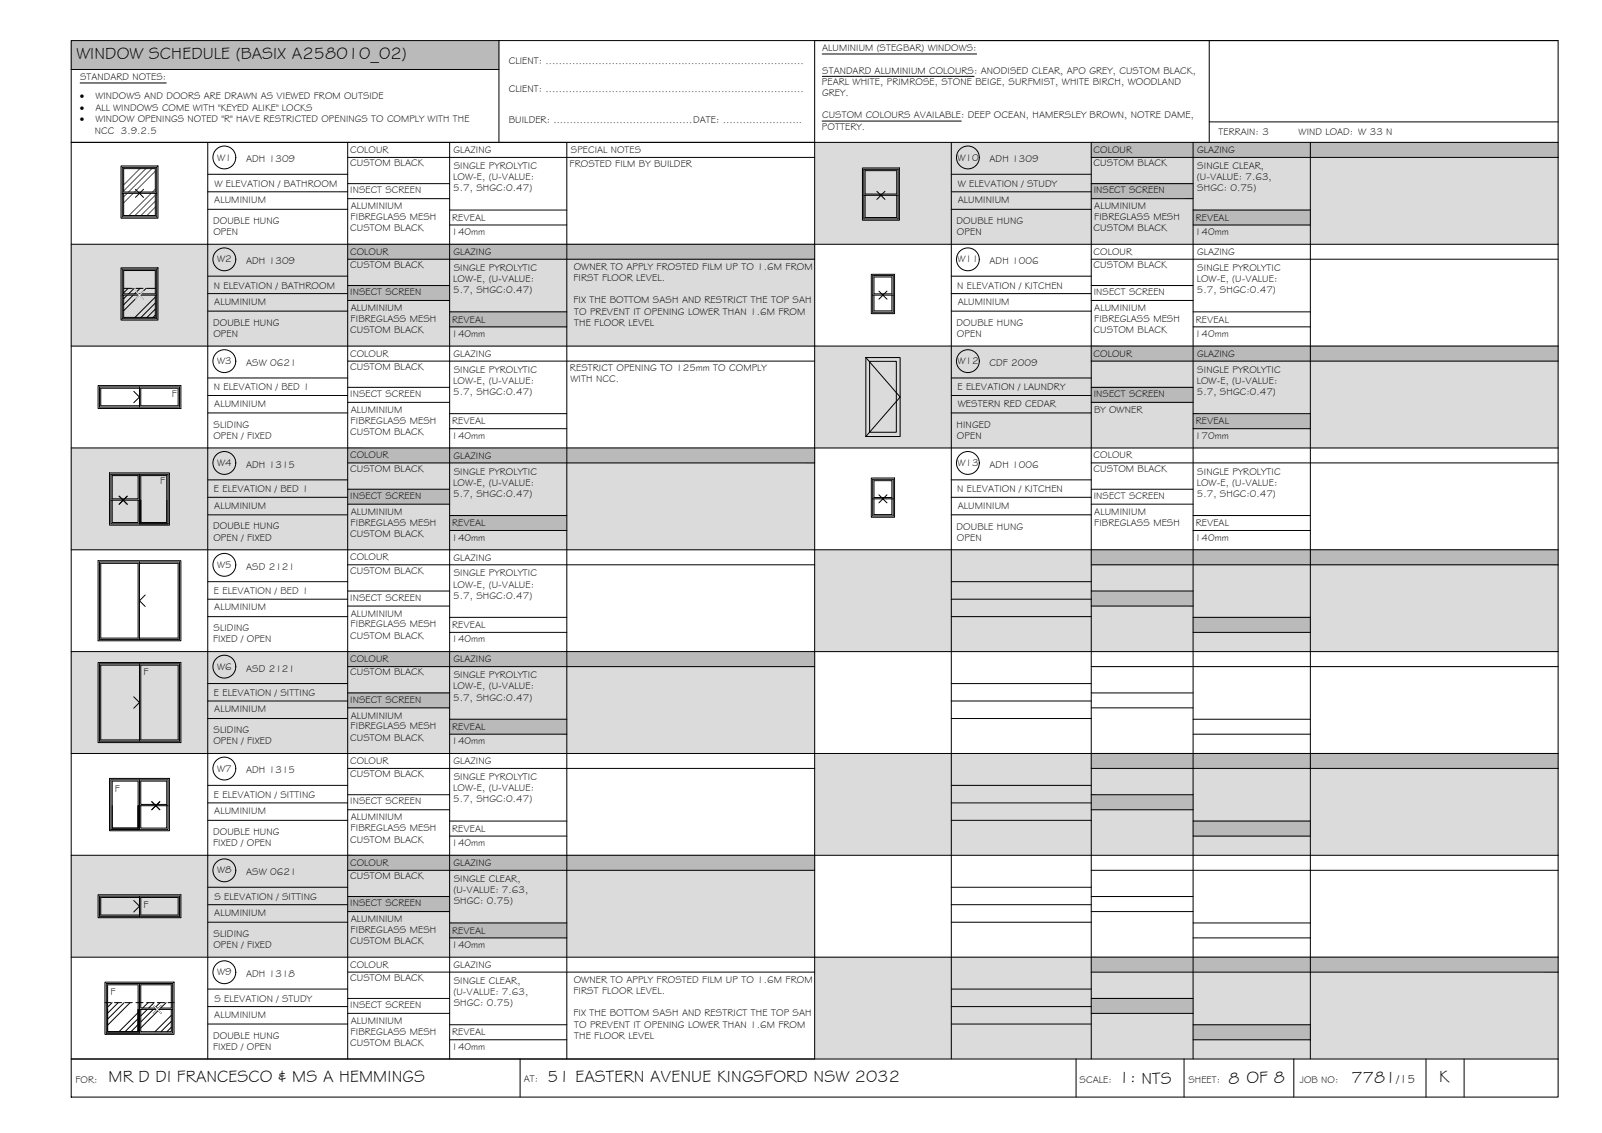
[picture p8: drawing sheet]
<svg xmlns="http://www.w3.org/2000/svg" width="420mm" height="297mm" viewBox="0 0 420 297" stroke-linecap="round" stroke-linejoin="round" font-family="sans-serif">
<!-- layer: HATCH -->
<g fill="none" stroke="#545454" stroke-width=".26">
<path d="M33.4 50.7l-1 .9M34.9 50.7l-2.5 2.5M36.7 44.2l-4.3 4.3M38.3 44.2l-5.9 5.9M39.7 50.7l-5.9 5.8M39.8 44.2l-6.1 6.1M40.7 51.2l-5.3 5.3M40.7 52.7l-3.7 3.8M40.7 44.9l-5.4 5.4M40.7 49.6l-.7 .7M40.7 54.3l-2.2 2.2M231.3 94.7l-3.2 3.3"/>
<path d="M232.9 94.7l-4.8 4.9M234.5 94.7l-6.4 6.4M235.1 95.7l-7 7M234.6 102.4l-6.5 6.6M235.1 100.4l-7 7M235.1 103.6l-7 6.9M235.1 105.1l-7 7M235.1 109.8l-3.5 3.5M235.1 111.4l-1.9 1.9M235.1 113l-.4 .3"/>
</g>
<!-- layer: WINDOW SCHEDULE HATCH -->
<g fill="#dbdbdb" stroke="#dbdbdb" stroke-width=".26">
<path d="M213.7 37.3l195 26.7v-26.7zM213.7 37.3l195 26.7h-195z"/>
<path d="M18.7 64l195 26.7v-26.7zM18.7 64l195 26.7h-195z"/>
<path d="M213.7 90.7l195 26.7v-26.7zM213.7 90.7l195 26.7h-195z"/>
<path d="M18.7 117.4l195 26.7v-26.7zM18.7 117.4l195 26.7h-195z"/>
<path d="M213.7 144.1l195 26.7v-26.7zM213.7 144.1l195 26.7h-195z"/>
<path d="M18.7 170.8l195 26.7v-26.7zM18.7 170.8l195 26.7h-195z"/>
<path d="M213.7 197.5l195 26.7v-26.7zM213.7 197.5l195 26.7h-195z"/>
<path d="M18.7 224.2l195 26.7v-26.7zM18.7 224.2l195 26.7h-195z"/>
<path d="M213.7 250.9l195 26.7v-26.7zM213.7 250.9l195 26.7h-195z"/>
</g>
<g fill="#bababa" stroke="#bababa" stroke-width=".26">
<path d="M18.7 10.6l112.2 7.6v-7.6zM18.7 10.6l112.2 7.6h-112.2z"/>
<path d="M286.2 37.3l122.5 4v-4zM286.2 37.3l122.5 4h-122.5z"/>
<path d="M286.2 48.1l26.7 4v-4zM286.2 48.1l26.7 4h-26.7z"/>
<path d="M312.9 55.1l30.8 3.9v-3.9zM312.9 55.1l30.8 3.9h-30.8z"/>
<path d="M91.2 64l122.5 4v-4zM91.2 64l122.5 4h-122.5z"/>
<path d="M91.2 74.9l26.7 3.9v-3.9zM91.2 74.9l26.7 3.9h-26.7z"/>
<path d="M117.9 81.8l30.8 3.9v-3.9zM117.9 81.8l30.8 3.9h-30.8z"/>
<path d="M286.2 90.7l122.5 4v-4zM286.2 90.7l122.5 4h-122.5z"/>
<path d="M286.2 101.6l26.7 3.9v-3.9zM286.2 101.6l26.7 3.9h-26.7z"/>
<path d="M312.9 108.5l30.8 3.9v-3.9zM312.9 108.5l30.8 3.9h-30.8z"/>
<path d="M91.2 117.4l122.5 4v-4zM91.2 117.4l122.5 4h-122.5z"/>
<path d="M91.2 128.3l26.7 3.9v-3.9zM91.2 128.3l26.7 3.9h-26.7z"/>
<path d="M117.9 135.2l30.8 3.9v-3.9zM117.9 135.2l30.8 3.9h-30.8z"/>
<path d="M286.2 144.1l122.5 4v-4zM286.2 144.1l122.5 4h-122.5z"/>
<path d="M286.2 155l26.7 3.9v-3.9zM286.2 155l26.7 3.9h-26.7z"/>
<path d="M312.9 161.9l30.8 3.9v-3.9zM312.9 161.9l30.8 3.9h-30.8z"/>
<path d="M91.2 170.8l122.5 4v-4zM91.2 170.8l122.5 4h-122.5z"/>
<path d="M91.2 181.6l26.7 4v-4zM91.2 181.6l26.7 4h-26.7z"/>
<path d="M117.9 188.6l30.8 3.9v-3.9zM117.9 188.6l30.8 3.9h-30.8z"/>
<path d="M286.2 197.5l122.5 4v-4zM286.2 197.5l122.5 4h-122.5z"/>
<path d="M286.2 208.4l26.7 3.9v-3.9zM286.2 208.4l26.7 3.9h-26.7z"/>
<path d="M312.9 215.3l30.8 3.9v-3.9zM312.9 215.3l30.8 3.9h-30.8z"/>
<path d="M91.2 224.2l122.5 4v-4zM91.2 224.2l122.5 4h-122.5z"/>
<path d="M91.2 235l26.7 4v-4zM91.2 235l26.7 4h-26.7z"/>
<path d="M117.9 242l30.8 3.9v-3.9zM117.9 242l30.8 3.9h-30.8z"/>
<path d="M286.2 250.9l122.5 4v-4zM286.2 250.9l122.5 4h-122.5z"/>
<path d="M286.2 261.8l26.7 3.9v-3.9zM286.2 261.8l26.7 3.9h-26.7z"/>
<path d="M312.9 268.7l30.8 3.9v-3.9zM312.9 268.7l30.8 3.9h-30.8z"/>
</g>
<!-- layer: BORDER -->
<g fill="none" stroke="#000" stroke-width=".26">
<path d="M18.7 10.6h390v277h-390zM18.7 18.2h112.2M130.9 10.6v26.7M317.1 10.6v26.7M408.7 10.6h-195v267M18.7 37.3h390M54.5 37.3v240.3M91.2 37.3v240.3M117.9 37.3v240.3M148.7 37.3v240.3M249.5 37.3v240.3M286.2 37.3v240.3"/>
<path d="M312.9 37.3v240.3M317.1 32h91.6M343.7 37.3v240.3M54.5 45.7h36.7M54.5 50.3h36.7M54.5 54.9h36.7M91.2 41.3h122.5M91.2 48.1h26.7M91.2 52.1h26.7M117.9 55.1h30.8M117.9 59h30.8M249.5 45.7h36.7"/>
<path d="M249.5 50.3h36.7M249.5 54.9h36.7M286.2 41.3h122.5M286.2 48.1h26.7M286.2 52.1h26.7M312.9 55.1h30.8M312.9 59h30.8M18.7 64h390M54.5 72.4h36.7M54.5 77h36.7M91.2 68h122.5M91.2 74.9h26.7"/>
<path d="M91.2 78.8h26.7M249.5 72.4h36.7M249.5 77h36.7M286.2 68h122.5M286.2 74.9h26.7M286.2 78.8h26.7M18.7 90.7h390M54.5 81.6h36.7M54.5 99.1h36.7M91.2 94.7h122.5M117.9 81.8h30.8M117.9 85.7h30.8"/>
<path d="M249.5 81.6h36.7M249.5 99.1h36.7M286.2 94.7h122.5M312.9 81.8h30.8M312.9 85.7h30.8M18.7 117.4h390M54.5 103.7h36.7M54.5 108.3h36.7M91.2 101.6h26.7M91.2 105.5h26.7M117.9 108.5h30.8M117.9 112.4h30.8"/>
<path d="M249.5 103.7h36.7M249.5 108.3h36.7M286.2 101.6h26.7M286.2 105.5h26.7M312.9 108.5h30.8M312.9 112.4h30.8M54.5 125.8h36.7M54.5 130.4h36.7M54.5 135h36.7M91.2 121.4h122.5M91.2 128.3h26.7M91.2 132.2h26.7"/>
<path d="M117.9 135.2h30.8M117.9 139.1h30.8M249.5 125.8h36.7M249.5 130.4h36.7M249.5 135h36.7M286.2 121.4h122.5M286.2 128.3h26.7M286.2 132.2h26.7M312.9 135.2h30.8M312.9 139.1h30.8M18.7 144.1h390M54.5 152.5h36.7"/>
<path d="M54.5 157.1h36.7M91.2 148.1h122.5M91.2 155h26.7M91.2 158.9h26.7M249.5 152.5h36.7M249.5 157.1h36.7M286.2 148.1h122.5M286.2 155h26.7M286.2 158.9h26.7M18.7 170.8h390M54.5 161.7h36.7M54.5 179.2h36.7"/>
<path d="M91.2 174.8h122.5M117.9 161.9h30.8M117.9 165.8h30.8M249.5 161.7h36.7M249.5 179.2h36.7M286.2 174.8h122.5M312.9 161.9h30.8M312.9 165.8h30.8M18.7 197.5h390M54.5 183.8h36.7M54.5 188.4h36.7M91.2 181.7h26.7"/>
<path d="M91.2 185.6h26.7M117.9 188.6h30.8M117.9 192.5h30.8M249.5 183.8h36.7M249.5 188.4h36.7M286.2 181.7h26.7M286.2 185.6h26.7M312.9 188.6h30.8M312.9 192.5h30.8M54.5 205.9h36.7M54.5 210.5h36.7M54.5 215.1h36.7"/>
<path d="M91.2 201.5h122.5M91.2 208.4h26.7M91.2 212.3h26.7M117.9 215.3h30.8M117.9 219.2h30.8M249.5 205.9h36.7M249.5 210.5h36.7M249.5 215.1h36.7M286.2 201.5h122.5M286.2 208.4h26.7M286.2 212.3h26.7M312.9 215.3h30.8"/>
<path d="M312.9 219.2h30.8M18.7 224.2h390M54.5 232.6h36.7M54.5 237.2h36.7M91.2 228.2h122.5M91.2 235h26.7M91.2 239h26.7M249.5 232.6h36.7M249.5 237.2h36.7M286.2 228.2h122.5M286.2 235h26.7M286.2 239h26.7"/>
<path d="M18.7 250.9h390M54.5 241.8h36.7M54.5 259.3h36.7M91.2 254.9h122.5M117.9 242h30.8M117.9 245.9h30.8M249.5 241.8h36.7M249.5 259.3h36.7M286.2 254.9h122.5M312.9 242h30.8M312.9 245.9h30.8M18.7 277.6h390"/>
<path d="M54.5 263.9h36.7M54.5 268.5h36.7M91.2 261.8h26.7M91.2 265.7h26.7M117.9 268.7h30.8M117.9 272.6h30.8M136.4 277.6v10M249.5 263.9h36.7M249.5 268.5h36.7M282.2 277.6v10M286.2 261.8h26.7M286.2 265.7h26.7"/>
<path d="M310.5 277.6v10M312.9 268.7h30.8M312.9 272.6h30.8M339.3 277.6v10M374 277.6v10M384 277.6v10"/>
</g>
<!-- layer: TEXT -->
<path d="M215.7 14.2h40.4M21 21.8h22.6M215.6 31.7h36.5M215.7 20h39.8" fill="none" stroke="#000" stroke-width=".26"/>
<!-- layer: WORK BY OWNER -->
<g fill="none" stroke="#000" stroke-width=".26">
<path d="M33.4 77.4l-1 .9M33.6 75.6l-1.2 1.2M35 77.4l-2.6 2.5M35.2 75.6l-1.5 1.4M36.5 77.4l-4.1 4.1M36.7 75.6l-1.4 1.4M38.3 75.6l-1.4 1.4M40.7 77.9l-5.3 5.3M40.7 79.5l-3.7 3.7M40.7 81l-2.1 2.2M40.7 82.6l-.6 .6M29.4 262.9l-1.2 1.1"/>
<path d="M31 262.9l-2.8 2.7M32.6 262.9l-4.4 4.3M34.1 262.9l-5.9 5.9M36.2 265.5l-5 5M36.2 267.1l-3.4 3.4M36.2 268.6l-1.8 1.9M36.2 270.2l-.3 .3M37.1 264.6l-.2 .2M38.6 264.6l-1.7 1.8M38.8 262.9l-1.4 1.4M40.2 264.6l-3.3 3.3M40.4 262.9l-1.4 1.4"/>
<path d="M41.8 264.6l-4.9 4.9M42 262.9l-1.4 1.4M43.6 262.9l-1.5 1.4M44.9 266.2l-4.3 4.3M44.9 267.8l-2.7 2.7M44.9 269.3l-1.1 1.2"/>
</g>
<!-- layer: WINDOWS -->
<g fill="none" stroke="#000" stroke-width=".26">
<path d="M32.1 43.9h9v13h-9zM32.1 50.7h9M32.4 44.2h8.3v6.1h-8.3zM32.4 50.7v5.8h8.3v-5.8M35.5 49.6l1.1 1.1 1-1.1M35.5 51.7l1.1-1 1 1M226.6 44.4h8.9v13h-8.9zM226.6 51.2h8.9M226.9 44.7h8.3v6.2h-8.3zM226.9 51.2v5.8h8.3v-5.8M230 50.2l1 1 1.1-1M230 52.3l1-1.1 1.1 1.1"/>
<path d="M32.1 70.6h9v13h-9zM32.1 77.4h9M32.4 70.9h8.3v6.1h-8.3zM32.4 77.4v5.8h8.3v-5.8M35.5 76.3l1.1 1.1 1-1.1M35.5 78.4l1.1-1 1 1M228.9 77.4h5.4M228.9 72.3h5.4v9.6h-5.4zM229.2 72.6h4.7v4.4h-4.7zM229.2 77.4v4.1h4.7v-4.1M230.5 76.3l1.1 1.1 1-1.1M230.5 78.4l1.1-1 1 1"/>
<path d="M26.1 101.4h21v5.3h-21zM35.1 102.6l1.5 1.5-1.5 1.5M36.6 101.8h-10.2v4.6h10.2M36.6 101.4v5.3M36.9 101.8h9.8v4.6h-9.8zM29.1 124.3h15v13h-15zM29.1 131.1h7.5M29.4 131.1v5.9h6.8v-5.9M29.4 124.7h6.8v6.1h-6.8zM31.2 130.1l1.1 1 1.1-1M31.2 132.2l1.1-1.1 1.1 1.1M36.6 124.3v13h7.5"/>
<path d="M36.9 131.1v5.9v-12.3h6.8v12.3h-6.8h6.8v-5.9M228.9 125.7h5.4v9.6h-5.4zM228.9 130.8h5.4M229.2 126h4.7v4.4h-4.7zM229.2 130.8v4.1h4.7v-4.1M230.5 129.7l1.1 1.1 1-1.1M230.5 131.8l1.1-1 1 1M26.1 147.3h21v20.3h-21zM26.4 147.7h9.8v19.6h-9.8zM36.6 147.7h10.1v19.6h-10.1M36.6 147.3v20.3M38.1 156l-1.5 1.5 1.5 1.5"/>
<path d="M26.1 174h21v20.3h-21zM36.6 174.4h-10.2v19.6h10.2M36.6 174v20.3M36.9 174.4h9.8v19.6h-9.8zM35.1 182.7l1.5 1.5-1.5 1.5M29.1 204.4h15v13h-15zM29.4 211.2v5.9h6.8h-6.8v-12.3h6.8v12.3v-5.9M36.6 204.4v13h-7.5M36.6 211.2h7.5M36.9 211.2v5.9h6.8v-5.9M36.9 204.8h6.8v6.1h-6.8zM39.8 210.2l1.1 1 1-1"/>
<path d="M39.8 212.3l1.1-1.1 1 1.1M26.1 234.9h21v5.3h-21zM35.1 236.1l1.5 1.5-1.5 1.5M36.6 235.3h-10.2v4.6h10.2M36.6 234.9v5.3M36.9 235.3h9.8v4.6h-9.8zM27.9 257.8h17.4v13h-17.4zM36.6 257.8v13h-8.7M36.9 258.2h8v6.1h-8zM28.2 264.6v5.9h8h-8v-12.3h8v12.3v-5.9M36.6 264.6h8.7M36.9 264.6v5.9h8v-5.9"/>
<path d="M40.2 263.6l1.1 1 1-1M40.2 265.7l1.1-1.1 1 1.1"/>
<circle cx="58.8" cy="41.3" r="3"/>
<circle cx="253.8" cy="41.3" r="3"/>
<circle cx="58.8" cy="68" r="3"/>
<circle cx="253.8" cy="68" r="3"/>
<circle cx="58.8" cy="94.7" r="3"/>
<circle cx="253.8" cy="94.7" r="3"/>
<circle cx="58.8" cy="121.4" r="3"/>
<circle cx="253.8" cy="121.4" r="3"/>
<circle cx="58.8" cy="148.1" r="3"/>
<circle cx="58.8" cy="174.8" r="3"/>
<circle cx="58.8" cy="201.5" r="3"/>
<circle cx="58.8" cy="228.2" r="3"/>
<circle cx="58.8" cy="254.9" r="3"/>
</g>
<!-- layer: NEWWORK -->
<g fill="none" stroke="#000" stroke-width=".26">
<path d="M31.7 43.5h9.7v13.7h-9.7zM226.2 44h9.7v13.7h-9.7zM31.7 70.2h9.7v13.7h-9.7zM228.5 71.9h6.1v10.3h-6.1zM227.1 93.7h9v20.7h-9zM25.7 101.1h21.7v6h-21.7zM28.7 124h15.7v13.7h-15.7zM228.5 125.3h6.1v10.3h-6.1zM25.7 147h21.7v21h-21.7zM25.7 173.7h21.7v21h-21.7zM28.7 204.1h15.7v13.7h-15.7zM25.7 234.6h21.7v6h-21.7z"/>
<path d="M27.5 257.5h18.1v13.7h-18.1z"/>
</g>
<!-- layer: DOORS -->
<path d="M227.1 93.7l9 10.4-9 10.3M228.1 94.7h7v18.6h-7z" fill="none" stroke="#000" stroke-width=".26"/>
<!-- layer: 0.13 -->
<path d="M32.4 75.6h2.3M35.7 75.6h1.8M38.5 75.6h2.2M27.5 262.9h1.6M30 262.9h1.9M32.8 262.9h1.9M35.7 262.9h1.8M38.5 262.9h1.8M41.3 262.9h1.8M44.1 262.9h1.5" fill="none" stroke="#000" stroke-width=".26"/>
<!-- layer: MASK -->
<path d="M35.5 76.3l2.1 2.1M37.6 76.3l-2.1 2.1M40.2 263.6l2.1 2.1M42.3 263.6l-2.1 2.1" fill="none" stroke="#fff" stroke-width=".26"/>
<g font-size="4.5">
<text x="20" y="15.6">WINDOW SCHEDULE (BASIX A258010_02)</text>
<text x="28.5" y="283.7">MR D DI FRANCESCO &amp; MS A HEMMINGS</text>
<text x="143.6" y="283.7">51 EASTERN AVENUE KINGSFORD NSW 2032</text>
<text x="293.4" y="284">1: NTS</text>
<text x="322.2" y="284.2">8 OF 8</text>
<text x="354.5" y="283.8">7781</text>
<text x="377.5" y="283.8">K</text>
</g>
<text font-size="3.2" x="366.3" y="283.8">/15</text>
<g font-size="2.6">
<text x="133.4" y="16.9">CLIENT: ..............................................................................</text>
<text x="215.7" y="13.5">ALUMINIUM (STEGBAR) WINDOWS:</text>
<text x="21" y="21.1">STANDARD NOTES:</text>
<text x="215.6" y="22.2">PEARL WHITE, PRIMROSE, STONE BEIGE, SURFMIST, WHITE BIRCH, WOODLAND</text>
<text x="215.7" y="19.3">STANDARD ALUMINIUM COLOURS: ANODISED CLEAR, APO GREY, CUSTOM BLACK,</text>
<text x="21" y="26.1">·</text>
<text x="21" y="29.1">·</text>
<text x="25" y="29.1">ALL WINDOWS COME WITH &quot;KEYED ALIKE&quot; LOCKS</text>
<text x="25" y="26.1">WINDOWS AND DOORS ARE DRAWN AS VIEWED FROM OUTSIDE</text>
<text x="133.4" y="24">CLIENT: ..............................................................................</text>
<text x="215.6" y="25.2">GREY.</text>
<text x="21" y="32.1">·</text>
<text x="24.9" y="35.1">NCC 3.9.2.5</text>
<text x="25" y="32.1">WINDOW OPENINGS NOTED &quot;R&quot; HAVE RESTRICTED OPENINGS TO COMPLY WITH THE</text>
<text x="133.4" y="32.3">BUILDER: ..........................................DATE: ........................</text>
<text x="215.6" y="34">POTTERY.</text>
<text x="215.6" y="31">CUSTOM COLOURS AVAILABLE: DEEP OCEAN, HAMERSLEY BROWN, NOTRE DAME,</text>
<text x="319.6" y="35.4">TERRAIN: 3</text>
<text x="340.6" y="35.4">WIND LOAD: W 33 N</text>
<text x="91.8" y="40.1">COLOUR</text>
<text x="119" y="40.1">GLAZING</text>
<text x="149.7" y="40.1">SPECIAL NOTES</text>
<text x="286.8" y="40.1">COLOUR</text>
<text x="314" y="40.1">GLAZING</text>
<text x="57" y="42.1">W1</text>
<text x="64.5" y="42.5">ADH 1309</text>
<text x="91.8" y="43.6">CUSTOM BLACK</text>
<text x="118.9" y="47.2">LOW-E, (U-VALUE:</text>
<text x="119" y="44.3">SINGLE PYROLYTIC</text>
<text x="149.4" y="43.9">FROSTED FILM BY BUILDER</text>
<text x="251.1" y="42.1">W10</text>
<text x="259.5" y="42.5">ADH 1309</text>
<text x="286.8" y="43.6">CUSTOM BLACK</text>
<text x="313.9" y="47.2">(U-VALUE: 7.63,</text>
<text x="314" y="44.3">SINGLE CLEAR,</text>
<text x="56.2" y="53.2">ALUMINIUM</text>
<text x="56.2" y="49">W ELEVATION / BATHROOM</text>
<text x="91.8" y="50.7">INSECT SCREEN</text>
<text x="118.9" y="50.2">5.7, SHGC:0.47)</text>
<text x="251.2" y="49">W ELEVATION / STUDY</text>
<text x="251.2" y="53.2">ALUMINIUM</text>
<text x="286.9" y="50.7">INSECT SCREEN</text>
<text x="314" y="50.2">SHGC: 0.75)</text>
<text x="55.9" y="58.8">DOUBLE HUNG</text>
<text x="92" y="57.7">FIBREGLASS MESH</text>
<text x="92" y="54.9">ALUMINIUM</text>
<text x="118.6" y="57.9">REVEAL</text>
<text x="250.9" y="58.8">DOUBLE HUNG</text>
<text x="287" y="57.7">FIBREGLASS MESH</text>
<text x="287" y="54.9">ALUMINIUM</text>
<text x="313.6" y="57.9">REVEAL</text>
<text x="56" y="61.7">OPEN</text>
<text x="91.8" y="60.7">CUSTOM BLACK</text>
<text x="118.4" y="61.7">140mm</text>
<text x="251" y="61.7">OPEN</text>
<text x="286.8" y="60.7">CUSTOM BLACK</text>
<text x="313.4" y="61.7">140mm</text>
<text x="57" y="68.8">W2</text>
<text x="64.5" y="69.3">ADH 1309</text>
<text x="91.8" y="70.2">CUSTOM BLACK</text>
<text x="91.8" y="66.8">COLOUR</text>
<text x="119" y="66.9">GLAZING</text>
<text x="119" y="71">SINGLE PYROLYTIC</text>
<text x="150.5" y="70.8">OWNER TO APPLY FROSTED FILM UP TO 1.6M FROM</text>
<text x="251.1" y="68.8">W11</text>
<text x="259.5" y="69.3">ADH 1006</text>
<text x="286.8" y="70.2">CUSTOM BLACK</text>
<text x="286.8" y="66.8">COLOUR</text>
<text x="314" y="66.9">GLAZING</text>
<text x="314" y="71">SINGLE PYROLYTIC</text>
<text x="56.1" y="75.7">N ELEVATION / BATHROOM</text>
<text x="91.8" y="77.4">INSECT SCREEN</text>
<text x="118.9" y="73.9">LOW-E, (U-VALUE:</text>
<text x="118.9" y="76.9">5.7, SHGC:0.47)</text>
<text x="150.4" y="73.7">FIRST FLOOR LEVEL.</text>
<text x="251.1" y="75.7">N ELEVATION / KITCHEN</text>
<text x="286.9" y="77.4">INSECT SCREEN</text>
<text x="313.9" y="73.9">LOW-E, (U-VALUE:</text>
<text x="313.9" y="76.9">5.7, SHGC:0.47)</text>
<text x="56.2" y="79.9">ALUMINIUM</text>
<text x="92" y="81.6">ALUMINIUM</text>
<text x="150.4" y="79.5">FIX THE BOTTOM SASH AND RESTRICT THE TOP SAH</text>
<text x="150.6" y="82.5">TO PREVENT IT OPENING LOWER THAN 1.6M FROM</text>
<text x="251.2" y="79.9">ALUMINIUM</text>
<text x="287" y="81.6">ALUMINIUM</text>
<text x="55.9" y="85.5">DOUBLE HUNG</text>
<text x="56" y="88.4">OPEN</text>
<text x="91.8" y="87.4">CUSTOM BLACK</text>
<text x="92" y="84.4">FIBREGLASS MESH</text>
<text x="118.4" y="88.3">140mm</text>
<text x="118.6" y="84.6">REVEAL</text>
<text x="150.6" y="85.4">THE FLOOR LEVEL</text>
<text x="250.9" y="85.5">DOUBLE HUNG</text>
<text x="251" y="88.4">OPEN</text>
<text x="286.8" y="87.4">CUSTOM BLACK</text>
<text x="287" y="84.4">FIBREGLASS MESH</text>
<text x="313.4" y="88.3">140mm</text>
<text x="313.6" y="84.6">REVEAL</text>
<text x="57" y="95.5">W3</text>
<text x="64.5" y="96">ASW 0621</text>
<text x="91.8" y="93.5">COLOUR</text>
<text x="119" y="93.5">GLAZING</text>
<text x="251.1" y="95.5">W12</text>
<text x="259.5" y="95.9">CDF 2009</text>
<text x="286.8" y="93.5">COLOUR</text>
<text x="314" y="93.5">GLAZING</text>
<text x="91.8" y="97">CUSTOM BLACK</text>
<text x="118.9" y="100.6">LOW-E, (U-VALUE:</text>
<text x="119" y="97.7">SINGLE PYROLYTIC</text>
<text x="149.5" y="97.3">RESTRICT OPENING TO 125mm TO COMPLY</text>
<text x="149.6" y="100.2">WITH NCC.</text>
<text x="313.9" y="100.6">LOW-E, (U-VALUE:</text>
<text x="314" y="97.7">SINGLE PYROLYTIC</text>
<text x="45" y="104">F</text>
<text x="56.1" y="102.4">N ELEVATION / BED 1</text>
<text x="56.2" y="106.7">ALUMINIUM</text>
<text x="91.8" y="104.1">INSECT SCREEN</text>
<text x="118.9" y="103.6">5.7, SHGC:0.47)</text>
<text x="251.1" y="102.4">E ELEVATION / LAUNDRY</text>
<text x="251.2" y="106.6">WESTERN RED CEDAR</text>
<text x="286.9" y="104.1">INSECT SCREEN</text>
<text x="313.9" y="103.6">5.7, SHGC:0.47)</text>
<text x="56" y="112.1">SLIDING</text>
<text x="92" y="111.1">FIBREGLASS MESH</text>
<text x="92" y="108.3">ALUMINIUM</text>
<text x="118.6" y="111.3">REVEAL</text>
<text x="250.9" y="112.2">HINGED</text>
<text x="286.9" y="108.3">BY OWNER</text>
<text x="313.6" y="111.3">REVEAL</text>
<text x="56" y="115">OPEN / FIXED</text>
<text x="91.8" y="114.1">CUSTOM BLACK</text>
<text x="118.4" y="115">140mm</text>
<text x="251" y="115.1">OPEN</text>
<text x="313.4" y="115">170mm</text>
<text x="57" y="122.2">W4</text>
<text x="64.5" y="122.6">ADH 1315</text>
<text x="91.8" y="123.6">CUSTOM BLACK</text>
<text x="91.8" y="120.2">COLOUR</text>
<text x="119" y="120.3">GLAZING</text>
<text x="119" y="124.4">SINGLE PYROLYTIC</text>
<text x="251.1" y="122.2">W13</text>
<text x="259.5" y="122.7">ADH 1006</text>
<text x="286.8" y="123.6">CUSTOM BLACK</text>
<text x="286.8" y="120.2">COLOUR</text>
<text x="314" y="124.4">SINGLE PYROLYTIC</text>
<text x="42" y="126.9">F</text>
<text x="56.1" y="129.1">E ELEVATION / BED 1</text>
<text x="91.8" y="130.8">INSECT SCREEN</text>
<text x="118.9" y="127.4">LOW-E, (U-VALUE:</text>
<text x="118.9" y="130.3">5.7, SHGC:0.47)</text>
<text x="251.1" y="129.1">N ELEVATION / KITCHEN</text>
<text x="286.9" y="130.8">INSECT SCREEN</text>
<text x="313.9" y="127.4">LOW-E, (U-VALUE:</text>
<text x="313.9" y="130.3">5.7, SHGC:0.47)</text>
<text x="56.2" y="133.3">ALUMINIUM</text>
<text x="92" y="137.8">FIBREGLASS MESH</text>
<text x="92" y="135">ALUMINIUM</text>
<text x="118.6" y="138">REVEAL</text>
<text x="251.2" y="133.3">ALUMINIUM</text>
<text x="287" y="137.8">FIBREGLASS MESH</text>
<text x="287" y="135">ALUMINIUM</text>
<text x="313.6" y="138">REVEAL</text>
<text x="55.9" y="138.8">DOUBLE HUNG</text>
<text x="56" y="141.7">OPEN / FIXED</text>
<text x="91.8" y="140.8">CUSTOM BLACK</text>
<text x="118.4" y="141.7">140mm</text>
<text x="250.9" y="138.9">DOUBLE HUNG</text>
<text x="251" y="141.8">OPEN</text>
<text x="313.4" y="141.7">140mm</text>
<text x="57" y="148.9">W5</text>
<text x="64.5" y="149.4">ASD 2121</text>
<text x="91.8" y="146.9">COLOUR</text>
<text x="119" y="147">GLAZING</text>
<text x="56.1" y="155.8">E ELEVATION / BED 1</text>
<text x="91.8" y="150.4">CUSTOM BLACK</text>
<text x="118.9" y="154">LOW-E, (U-VALUE:</text>
<text x="119" y="151.1">SINGLE PYROLYTIC</text>
<text x="56.2" y="160">ALUMINIUM</text>
<text x="91.8" y="157.5">INSECT SCREEN</text>
<text x="92" y="161.7">ALUMINIUM</text>
<text x="118.9" y="157">5.7, SHGC:0.47)</text>
<text x="56" y="165.5">SLIDING</text>
<text x="91.8" y="167.5">CUSTOM BLACK</text>
<text x="92" y="164.5">FIBREGLASS MESH</text>
<text x="118.6" y="164.7">REVEAL</text>
<text x="55.9" y="168.4">FIXED / OPEN</text>
<text x="91.8" y="173.6">COLOUR</text>
<text x="118.4" y="168.4">140mm</text>
<text x="119" y="173.6">GLAZING</text>
<text x="37.6" y="177.1">F</text>
<text x="57" y="175.6">W6</text>
<text x="64.5" y="176.1">ASD 2121</text>
<text x="91.8" y="177.1">CUSTOM BLACK</text>
<text x="119" y="177.8">SINGLE PYROLYTIC</text>
<text x="56.1" y="182.5">E ELEVATION / SITTING</text>
<text x="91.8" y="184.2">INSECT SCREEN</text>
<text x="118.9" y="180.7">LOW-E, (U-VALUE:</text>
<text x="118.9" y="183.7">5.7, SHGC:0.47)</text>
<text x="56.2" y="186.7">ALUMINIUM</text>
<text x="92" y="191.2">FIBREGLASS MESH</text>
<text x="92" y="188.4">ALUMINIUM</text>
<text x="118.6" y="191.4">REVEAL</text>
<text x="56" y="195.1">OPEN / FIXED</text>
<text x="56" y="192.2">SLIDING</text>
<text x="91.8" y="194.2">CUSTOM BLACK</text>
<text x="118.4" y="195.1">140mm</text>
<text x="57" y="202.3">W7</text>
<text x="64.5" y="202.7">ADH 1315</text>
<text x="91.8" y="203.7">CUSTOM BLACK</text>
<text x="91.8" y="200.3">COLOUR</text>
<text x="119" y="200.4">GLAZING</text>
<text x="30.1" y="207.5">F</text>
<text x="56.1" y="209.2">E ELEVATION / SITTING</text>
<text x="118.9" y="207.4">LOW-E, (U-VALUE:</text>
<text x="119" y="204.5">SINGLE PYROLYTIC</text>
<text x="56.2" y="213.4">ALUMINIUM</text>
<text x="91.8" y="210.9">INSECT SCREEN</text>
<text x="92" y="215.1">ALUMINIUM</text>
<text x="118.9" y="210.4">5.7, SHGC:0.47)</text>
<text x="55.9" y="218.9">DOUBLE HUNG</text>
<text x="55.9" y="221.8">FIXED / OPEN</text>
<text x="91.8" y="220.9">CUSTOM BLACK</text>
<text x="92" y="217.9">FIBREGLASS MESH</text>
<text x="118.4" y="221.8">140mm</text>
<text x="118.6" y="218.1">REVEAL</text>
<text x="91.8" y="227">COLOUR</text>
<text x="119" y="227">GLAZING</text>
<text x="57" y="229">W8</text>
<text x="64.5" y="229.5">ASW 0621</text>
<text x="91.8" y="230.5">CUSTOM BLACK</text>
<text x="119" y="231.2">SINGLE CLEAR,</text>
<text x="37.6" y="238">F</text>
<text x="56.2" y="235.9">S ELEVATION / SITTING</text>
<text x="91.8" y="237.6">INSECT SCREEN</text>
<text x="118.9" y="234.1">(U-VALUE: 7.63,</text>
<text x="119" y="237.1">SHGC: 0.75)</text>
<text x="56" y="245.6">SLIDING</text>
<text x="56.2" y="240.1">ALUMINIUM</text>
<text x="92" y="244.6">FIBREGLASS MESH</text>
<text x="92" y="241.8">ALUMINIUM</text>
<text x="118.6" y="244.8">REVEAL</text>
<text x="56" y="248.5">OPEN / FIXED</text>
<text x="91.8" y="247.6">CUSTOM BLACK</text>
<text x="118.4" y="248.6">140mm</text>
<text x="57" y="255.7">W9</text>
<text x="64.5" y="256.1">ADH 1318</text>
<text x="91.8" y="257.1">CUSTOM BLACK</text>
<text x="91.8" y="253.7">COLOUR</text>
<text x="119" y="253.8">GLAZING</text>
<text x="119" y="257.9">SINGLE CLEAR,</text>
<text x="150.5" y="257.7">OWNER TO APPLY FROSTED FILM UP TO 1.6M FROM</text>
<text x="28.9" y="260.9">F</text>
<text x="56.2" y="262.6">S ELEVATION / STUDY</text>
<text x="118.9" y="260.8">(U-VALUE: 7.63,</text>
<text x="119" y="263.8">SHGC: 0.75)</text>
<text x="150.4" y="260.6">FIRST FLOOR LEVEL.</text>
<text x="56.2" y="266.8">ALUMINIUM</text>
<text x="91.8" y="264.3">INSECT SCREEN</text>
<text x="92" y="268.5">ALUMINIUM</text>
<text x="150.4" y="266.4">FIX THE BOTTOM SASH AND RESTRICT THE TOP SAH</text>
<text x="150.6" y="269.4">TO PREVENT IT OPENING LOWER THAN 1.6M FROM</text>
<text x="55.9" y="272.3">DOUBLE HUNG</text>
<text x="55.9" y="275.2">FIXED / OPEN</text>
<text x="91.8" y="274.3">CUSTOM BLACK</text>
<text x="92" y="271.3">FIBREGLASS MESH</text>
<text x="118.4" y="275.2">140mm</text>
<text x="118.6" y="271.5">REVEAL</text>
<text x="150.6" y="272.3">THE FLOOR LEVEL</text>
<text x="19.8" y="283.8">FOR:</text>
<text x="137.4" y="283.7">AT:</text>
<text x="283.1" y="284">SCALE:</text>
<text x="311.7" y="284">SHEET:</text>
<text x="340.9" y="284">JOB NO:</text>
</g>
</svg>
